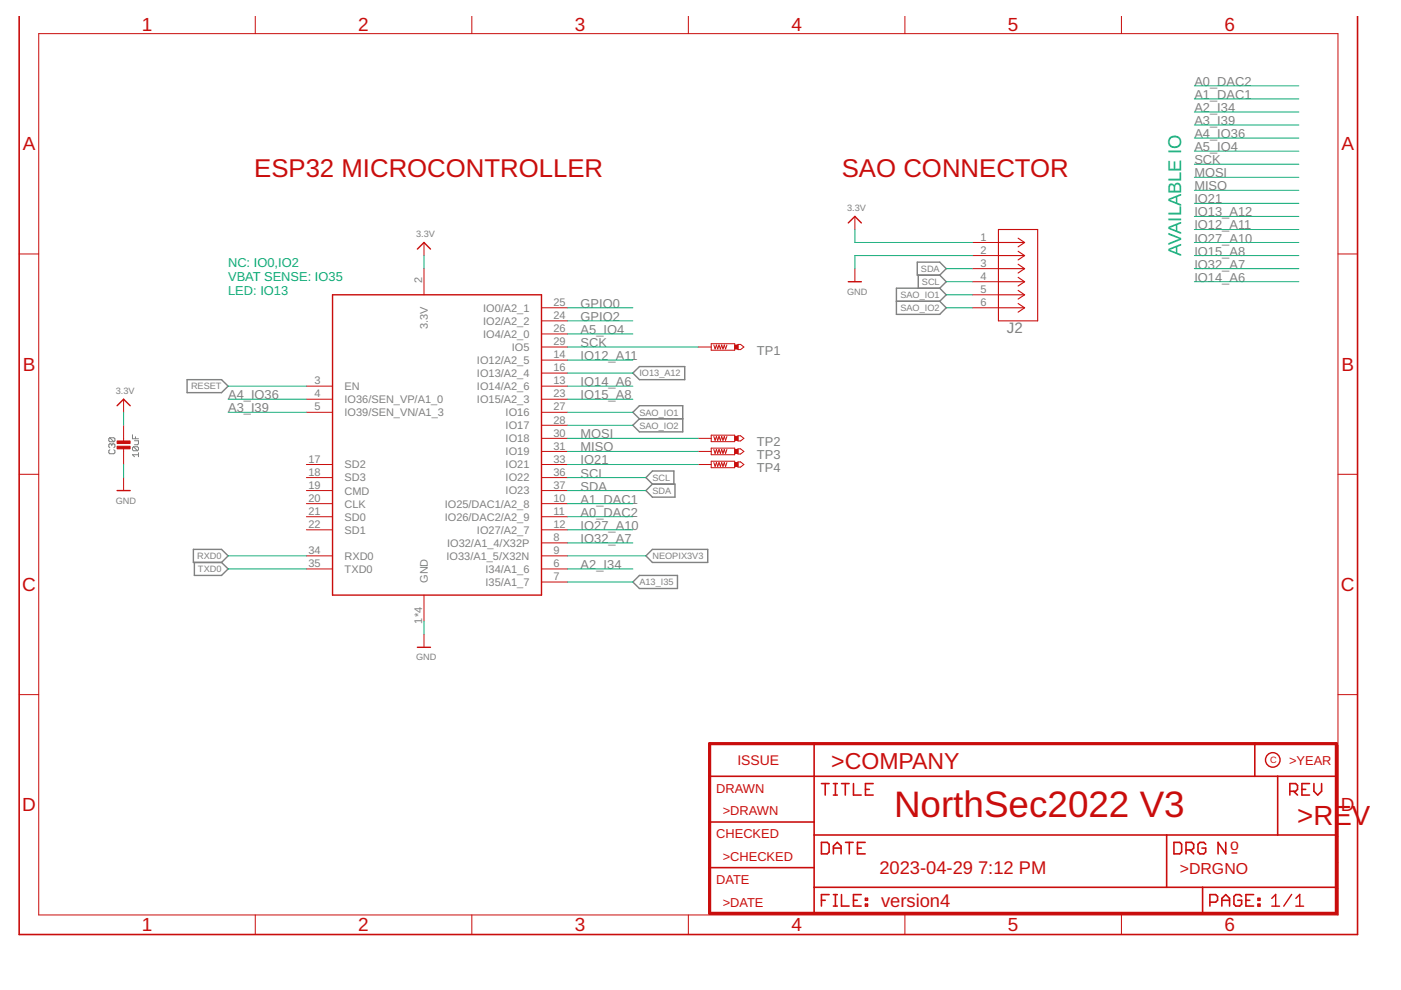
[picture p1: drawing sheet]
<svg xmlns="http://www.w3.org/2000/svg" width="297mm" height="210mm" viewBox="0 0 297 210" stroke-linecap="round" stroke-linejoin="round" font-family="sans-serif">
<g fill="none" stroke="#808080" stroke-width=".21">
<path d="M23.3 95.4l-.2 .2v.4l.2 .2h.8l.3-.2v-.4l-.3-.2M23.3 92.8l-.2 .2v.5l.2 .2h.8M23.3 92.8h.8l.3 .2v.5l-.3 .2M23.3 92.8l.8 .9M23.7 94.3l-.2-.2-.4 .2v.4l.2 .2M23.7 94.3l.2-.2 .5 .2v.4l-.3 .2M23.7 94.3v.2M28.1 92.2v.8h1.3M28.3 94.7h.8l.3 .2v.5l-.3 .2M28.3 94.7l-.2 .2v.5l.2 .2h.8M28.3 94.7l.8 .9M28.5 93.5h.9v.6l-.3 .2h-.6"/>
<path d="M28.7 92.6v.4M29.4 96.4h-1.3l.4 .4M29.4 96v.8"/>
</g>
<g fill="none" stroke="#808080" stroke-width=".3">
<path d="M194.5 55.6h4.7l1.4 1.4-1.4 1.3h-4.7zM194.7 58.3v2.8M199.2 58.3l1.4 1.4-1.4 1.4M134.2 79.1l1.4-1.4h9.6v2.8h-9.6zM190.1 63.9h9.1M199.2 61.1h-9.1v5.6h9.1l1.4-1.4-1.4-1.4M199.2 61.1l1.4 1.4-1.4 1.4M39.7 80.5h7.3l1.4 1.4-1.4 1.3h-7.3zM134.2 87.4l1.4-1.4h9.2v5.6h-9.2l-1.4-1.4 1.4-1.4zM135.6 88.8h9.2M41 116.5h6l1.4 1.4-1.4 1.4h-6zM41.2 119.3v2.7h5.8l1.4-1.4-1.4-1.3"/>
<path d="M136.9 117.9l1.4-1.4h11.8v2.8h-11.8zM136.9 104l1.4-1.4h4.8v2.8h-4.8zM138.3 102.6l-1.4-1.3 1.4-1.4h4.6v2.7M135.6 122h8v2.8h-8l-1.4-1.4z"/>
</g>
<path d="M150.5 157.7h132.8v36h-132.8z" fill="none" stroke="#c90d0c" stroke-width=".68"/>
<g fill="none" stroke="#c90d0c" stroke-width=".34">
<path d="M287.8 3.4v194.7h-283.7v-194.7M172.6 157.7v36M266 157.7v6.9M150.5 164.6h132.8M150.5 174.3h22.1M172.6 177h110.7M174.2 166.1h1.6M174.2 178.6h1.2l.4 .4v1.6l-.4 .4h-1.2zM175 166.1v2.5M176.7 166.1h.8M176.7 168.6h.8M176.7 179.8h1.6"/>
<path d="M177.1 166.1v2.5M178.4 166.1h1.6M179.2 166.1v2.5M179.3 178.6h1.6M180.1 178.6v2.4M181 166.1v2.5h1.6M181.8 179.8h.8M183.4 178.6h-1.6v2.4h1.6M183.5 167.4h.8M185.1 166.1h-1.6v2.5h1.6M247.4 177v11.1M248.9 178.6h1.2l.4 .4v1.6l-.4 .4h-1.2z"/>
<path d="M255.6 179l-.4-.4h-.8l-.4 .4v1.6l.4 .4h.8l.4-.4v-.8h-.8M259.9 178.6v2.4l-1.6-2.4v2.4M270.9 164.6v12.4M273.5 167.8h1.2l.4-.4v-.9l-.4-.4h-1.2v2.5M274.3 167.8l.8 .8M276 167.4h.8M277.6 166.1h-1.6v2.5h1.6M278.6 166.1v1.7l.8 .8 .8-.8v-1.7M150.5 184h22.1M172.6 188.1h110.7M174.2 190.9h.8M175.8 189.7h-1.6v2.4"/>
<path d="M176.7 181v-1.6l.8-.8 .8 .8v1.6M176.7 189.7h.8M176.7 192.1h.8M177.1 189.7v2.4M178.4 189.7v2.4h1.6M181 190.9h.8M182.6 189.7h-1.6v2.4h1.6M183.5 190.5h.4v.4h-.4zM183.5 191.7h.4v.4h-.4zM251.5 180.2h1.2l.4-.4v-.8l-.4-.4h-1.2v2.4M252.3 180.2l.8 .8M255 188.1v5.6"/>
<path d="M256.5 191.3h1.2l.4-.4v-.8l-.4-.4h-1.2v2.4M259.1 190.9h1.6M259.1 192.1v-1.6l.8-.8 .8 .8v1.6M263.2 190.1l-.4-.4h-.8l-.4 .4v1.6l.4 .4h.8l.4-.4v-.8h-.8M264.2 190.9h.8M265.8 189.7h-1.6v2.4h1.6M266.7 190.5h.4v.4h-.4zM266.7 191.7h.4v.4h-.4z"/>
</g>
<g fill="none" stroke="#c90d0c" stroke-width=".3">
<path d="M88.5 52.8l1.4-1.4 1.4 1.4M179.9 47.3l1.4-1.4 1.3 1.4M179.9 59.7h2.7M70.5 62.5h44.3v63.7h-44.3zM24.8 86l1.4-1.4 1.4 1.4M24.8 104h2.8M88.5 137.2h2.8M261.2 180.8h1M269.6 190.5l.9-.9v2.5M269.6 192.1h1.7M273.9 189.6l-1.7 2.5M274.7 192.1h1.7"/>
<path d="M274.7 190.5l.9-.9v2.5"/>
<circle cx="269.9" cy="161.1" r="1.55"/>
</g>
<g fill="none" stroke="#c90d0c" stroke-width=".21">
<path d="M8.2 7.1h275.5v186.9h-275.5zM54.1 3.4v3.7M100 3.4v3.7M145.9 3.4v3.7M191.9 3.4v3.7M237.8 3.4v3.7M4.1 53.8h4.1M89.9 51.4v2.8M89.9 57v5.5M181.3 45.9v2.8M181.3 57v2.7M206.2 51.4h5.5"/>
<path d="M206.2 54.2h5.5M206.2 57h5.5M206.2 59.7h5.5M283.7 53.8h4.1M114.8 65.3h5.5M114.8 68h5.5M114.8 70.8h5.5M114.8 73.6h5.5M114.8 79.1h5.5M114.8 76.3h5.5M148 73.6h2.8M150.8 72.9h5v1.4h-5z"/>
<path d="M151.3 73.2l.3 .8 .3-.8 .3 .8 .2-.8 .3 .8 .3-.8 .3 .8 .3-.8 .2 .8 .3-.8M156.5 73h.5l.7 .6-.7 .5h-.5zM206.2 65.3h5.5M206.2 62.5h5.5M26.2 84.6v2.8M26.2 90.2v3.6M26.2 94.9v3.6M65 81.9h5.5M65 84.6h5.5M65 87.4h5.5M65 98.5h5.5M114.8 81.9h5.5"/>
<path d="M114.8 84.6h5.5M114.8 87.4h5.5M114.8 90.2h5.5M114.8 92.9h5.5M114.8 95.7h5.5M114.8 98.5h5.5M148 92.9h2.8M148 95.7h2.8M148 98.5h2.8M150.8 92.3h5v1.3h-5zM150.8 95h5v1.4h-5zM150.8 97.8h5v1.4h-5z"/>
<path d="M151.3 92.5l.3 .9 .3-.9 .3 .9 .2-.9 .3 .9 .3-.9 .3 .9 .3-.9 .2 .9 .3-.9M151.3 95.3l.3 .8 .3-.8 .3 .8 .2-.8 .3 .8 .3-.8 .3 .8 .3-.8 .2 .8 .3-.8M151.3 98.1l.3 .8 .3-.8 .3 .8 .2-.8 .3 .8 .3-.8 .3 .8 .3-.8 .2 .8 .3-.8M156.5 92.4h.5l.7 .5-.7 .6h-.5zM156.5 95.2h.5l.7 .5-.7 .6h-.5zM156.5 97.9h.5l.7 .6-.7 .5h-.5zM4.1 100.6h4.1M26.2 101.3v2.7M65 104h5.5M65 109.6h5.5M65 106.8h5.5M65 112.3h5.5"/>
<path d="M65 117.9h5.5M65 101.3h5.5M114.8 104h5.5M114.8 109.6h5.5M114.8 106.8h5.5M114.8 112.3h5.5M114.8 115.1h5.5M114.8 117.9h5.5M114.8 101.3h5.5M283.7 100.6h4.1M65 120.6h5.5M89.9 126.2v5.5"/>
<path d="M89.9 134.5v2.7M114.8 120.6h5.5M114.8 123.4h5.5M4.1 147.3h4.1M283.7 147.3h4.1M54.1 194v4.1M100 194v4.1M145.9 194v4.1M191.9 194v4.1M237.8 194v4.1"/>
</g>
<g fill="#c90d0c" stroke="#c90d0c" stroke-width=".21">
<path d="M24.8 94.6h2.8v.6h-2.8z"/>
<path d="M24.8 93.5h2.8v.5h-2.8z"/>
<path d="M155.8 73.2h.7v.8h-.7z"/>
<path d="M155.8 92.5h.7v.9h-.7z"/>
<path d="M155.8 95.3h.7v.8h-.7z"/>
<path d="M155.8 98.1h.7v.8h-.7z"/>
</g>
<g fill="none" stroke="#c90d0c" stroke-width=".23">
<path d="M211.7 51.4h5.5M211.7 54.2h5.5M211.7 57h5.5M211.7 59.7h5.5M211.7 48.7h8.3v19.3h-8.3zM215.9 50.5l1.3 .9M215.9 53.3l1.3 .9M215.9 56l1.3 1M215.9 58.8l1.3 .9M217.2 51.4l-1.3 .9M217.2 54.2l-1.3 .9M217.2 57l-1.3 .9"/>
<path d="M217.2 59.7l-1.3 .9M211.7 62.5h5.5M211.7 65.3h5.5M215.9 61.6l1.3 .9M215.9 64.3l1.3 1M217.2 62.5l-1.3 .9M217.2 65.3l-1.3 .9"/>
</g>
<g fill="none" stroke="#0dab76" stroke-width=".21">
<path d="M253.2 18.2h22.2M253.2 21h22.2M253.2 37.6h22.2M253.2 32h22.2M253.2 34.8h22.2M253.2 29.3h22.2M253.2 26.5h22.2M253.2 23.7h22.2M89.9 54.2v2.8M181.3 48.7v2.7h24.9M200.6 57h5.6M200.6 59.7h5.6"/>
<path d="M206.2 54.2h-24.9v2.8M253.2 54.2h22.2M253.2 51.4h22.2M253.2 57h22.2M253.2 59.7h22.2M253.2 40.3h22.2M253.2 45.9h22.2M253.2 48.7h22.2M253.2 43.1h22.2M120.3 65.3h13.9M120.3 68h13.9M120.3 70.8h13.9"/>
<path d="M120.3 73.6h27.7M120.3 79.1h13.9M120.3 76.3h13.9M200.6 65.3h5.6M200.6 62.5h5.6M26.2 87.4v2.8M26.2 98.5v2.8M48.4 81.9h16.6M48.4 84.6h16.6M48.4 87.4h16.6M120.3 81.9h13.9M120.3 92.9h27.7"/>
<path d="M120.3 95.7h27.7M120.3 84.6h13.9M120.3 87.4h13.9M120.3 98.5h27.7M120.3 90.2h13.9M48.4 117.9h16.6M120.3 117.9h16.6M120.3 106.8h13.9M120.3 109.6h13.9M120.3 104h16.6M120.3 101.3h16.6M120.3 115.1h13.9"/>
<path d="M120.3 112.3h13.9M48.4 120.6h16.6M89.9 131.7v2.8M120.3 120.6h13.9M120.3 123.4h13.9"/>
</g>
<text font-size="7.8" fill="#c90d0c" x="189.5" y="173.2">NorthSec2022 V3</text>
<text font-size="5.9" fill="#c90d0c" x="275" y="175">&gt;REV</text>
<g font-size="5.5" fill="#c90d0c">
<text x="53.9" y="37.6">ESP32 MICROCONTROLLER</text>
<text x="178.5" y="37.6">SAO CONNECTOR</text>
</g>
<text font-size="4.9" fill="#c90d0c" x="176.2" y="163">&gt;COMPANY</text>
<g font-size="4" fill="#c90d0c">
<text x="30" y="6.5">1</text>
<text x="76" y="6.5">2</text>
<text x="121.9" y="6.5">3</text>
<text x="167.8" y="6.5">4</text>
<text x="213.7" y="6.5">5</text>
<text x="259.6" y="6.5">6</text>
<text x="4.8" y="31.9">A</text>
<text x="284.4" y="31.9">A</text>
<text x="4.8" y="78.6">B</text>
<text x="284.4" y="78.6">B</text>
<text x="4.7" y="125.3">C</text>
<text x="284.3" y="125.3">C</text>
<text x="4.7" y="172">D</text>
<text x="284.3" y="172">D</text>
<text x="30" y="197.5">1</text>
<text x="76" y="197.5">2</text>
<text x="121.9" y="197.5">3</text>
<text x="167.8" y="197.5">4</text>
<text x="213.7" y="197.5">5</text>
<text x="259.6" y="197.5">6</text>
</g>
<text font-size="3.9" fill="#0dab76" x="250.5" y="54.2" transform="rotate(-90 250.5 54.2)">AVAILABLE IO</text>
<g font-size="3.9" fill="#c90d0c">
<text x="186.4" y="185.4">2023-04-29</text>
<text x="207.4" y="185.4">7:12 PM</text>
<text x="186.8" y="192.3">version4</text>
</g>
<g font-size="3.4" fill="#c90d0c">
<text x="250.1" y="185.4">&gt;DRGNO</text>
<text x="260.9" y="180.2">o</text>
</g>
<text font-size="3.2" fill="#808080" x="213.5" y="70.6">J2</text>
<text font-size="3" fill="#c90d0c" x="156.3" y="162.2">ISSUE</text>
<g font-size="2.7" fill="#808080">
<text x="253.2" y="21">A1_DAC1</text>
<text x="253.2" y="18.2">A0_DAC2</text>
<text x="253.2" y="23.7">A2_I34</text>
<text x="253.2" y="29.3">A4_IO36</text>
<text x="253.2" y="26.5">A3_I39</text>
<text x="253.2" y="32">A5_IO4</text>
<text x="253.2" y="34.8">SCK</text>
<text x="253.2" y="37.6">MOSI</text>
<text x="253.2" y="40.4">MISO</text>
<text x="253.2" y="45.9">IO13_A12</text>
<text x="253.2" y="43.1">IO21</text>
<text x="253.2" y="51.4">IO27_A10</text>
<text x="253.2" y="48.7">IO12_A11</text>
<text x="253.2" y="57">IO32_A7</text>
<text x="253.2" y="54.2">IO15_A8</text>
<text x="253.2" y="59.7">IO14_A6</text>
<text x="123.1" y="65.3">GPIO0</text>
<text x="123.1" y="68">GPIO2</text>
<text x="123.1" y="70.8">A5_IO4</text>
<text x="123.1" y="73.6">SCK</text>
<text x="123.1" y="76.3">IO12_A11</text>
<text x="160.5" y="75.2">TP1</text>
<text x="123.1" y="81.9">IO14_A6</text>
<text x="48.4" y="84.6">A4_IO36</text>
<text x="48.4" y="87.4">A3_I39</text>
<text x="123.1" y="84.6">IO15_A8</text>
<text x="123.1" y="92.9">MOSI</text>
<text x="123.1" y="95.7">MISO</text>
<text x="160.5" y="94.6">TP2</text>
<text x="123.1" y="101.3">SCL</text>
<text x="123.1" y="98.5">IO21</text>
<text x="160.5" y="97.4">TP3</text>
<text x="160.5" y="100.1">TP4</text>
<text x="123.1" y="106.8">A1_DAC1</text>
<text x="123.1" y="104">SDA</text>
<text x="123.1" y="109.6">A0_DAC2</text>
<text x="123.1" y="112.3">IO27_A10</text>
<text x="123.1" y="115.1">IO32_A7</text>
<text x="123.1" y="120.6">A2_I34</text>
</g>
<g font-size="2.7" fill="#0dab76">
<text x="48.4" y="56.7">NC: IO0,IO2</text>
<text x="48.4" y="59.6">VBAT SENSE: IO35</text>
<text x="48.4" y="62.5">LED: IO13</text>
</g>
<g font-size="2.7" fill="#c90d0c">
<text x="273.3" y="162.2">&gt;YEAR</text>
<text x="151.8" y="168.1">DRAWN</text>
<text x="153.2" y="172.9">&gt;DRAWN</text>
<text x="151.8" y="177.7">CHECKED</text>
<text x="153.2" y="182.6">&gt;CHECKED</text>
<text x="151.8" y="187.4">DATE</text>
<text x="153.2" y="192.3">&gt;DATE</text>
</g>
<g font-size="2.3" fill="#808080">
<text x="207.9" y="51">1</text>
<text x="207.9" y="53.8">2</text>
<text x="89.5" y="60" transform="rotate(-90 89.5 60)">2</text>
<text x="207.9" y="56.6">3</text>
<text x="207.9" y="59.3">4</text>
<text x="117.3" y="64.9">25</text>
<text x="207.9" y="62.1">5</text>
<text x="207.9" y="64.9">6</text>
<text x="90.7" y="69.8" transform="rotate(-90 90.7 69.8)">3.3V</text>
<text x="102.4" y="66.1">IO0/A2_1</text>
<text x="102.4" y="68.9">IO2/A2_2</text>
<text x="102.4" y="71.6">IO4/A2_0</text>
<text x="117.3" y="67.6">24</text>
<text x="117.3" y="70.4">26</text>
<text x="101.1" y="77.2">IO12/A2_5</text>
<text x="108.5" y="74.4">IO5</text>
<text x="117.3" y="73.2">29</text>
<text x="117.3" y="76">14</text>
<text x="66.7" y="81.5">3</text>
<text x="73.1" y="82.7">EN</text>
<text x="101.1" y="79.9">IO13/A2_4</text>
<text x="101.1" y="82.7">IO14/A2_6</text>
<text x="117.3" y="78.7">16</text>
<text x="117.3" y="81.5">13</text>
<text x="66.7" y="84.3">4</text>
<text x="66.7" y="87">5</text>
<text x="73.1" y="85.5">IO36/SEN_VP/A1_0</text>
<text x="73.1" y="88.2">IO39/SEN_VN/A1_3</text>
<text x="101.1" y="85.5">IO15/A2_3</text>
<text x="107.2" y="88.2">IO16</text>
<text x="117.3" y="84.3">23</text>
<text x="117.3" y="87">27</text>
<text x="117.3" y="89.8">28</text>
<text x="107.2" y="91">IO17</text>
<text x="107.2" y="93.8">IO18</text>
<text x="117.3" y="92.6">30</text>
<text x="117.3" y="95.3">31</text>
<text x="65.4" y="98.1">17</text>
<text x="65.4" y="100.9">18</text>
<text x="73.1" y="99.3">SD2</text>
<text x="107.2" y="96.5">IO19</text>
<text x="107.2" y="99.3">IO21</text>
<text x="117.3" y="98.1">33</text>
<text x="117.3" y="100.9">36</text>
<text x="65.4" y="103.6">19</text>
<text x="65.4" y="106.4">20</text>
<text x="73.1" y="102.1">SD3</text>
<text x="73.1" y="104.9">CMD</text>
<text x="73.1" y="107.6">CLK</text>
<text x="94.3" y="107.6">IO25/DAC1/A2_8</text>
<text x="107.2" y="104.8">IO23</text>
<text x="107.2" y="102.1">IO22</text>
<text x="117.3" y="103.6">37</text>
<text x="117.3" y="106.4">10</text>
<text x="65.4" y="109.2">21</text>
<text x="65.4" y="111.9">22</text>
<text x="73.1" y="110.4">SD0</text>
<text x="73.1" y="113.2">SD1</text>
<text x="94.3" y="110.4">IO26/DAC2/A2_9</text>
<text x="101.1" y="113.1">IO27/A2_7</text>
<text x="117.3" y="109.2">11</text>
<text x="117.3" y="111.9">12</text>
<text x="65.4" y="117.5">34</text>
<text x="73.1" y="118.7">RXD0</text>
<text x="94.7" y="118.7">IO33/A1_5/X32N</text>
<text x="94.8" y="115.9">IO32/A1_4/X32P</text>
<text x="117.3" y="114.7">8</text>
<text x="117.3" y="117.5">9</text>
<text x="65.4" y="120.2">35</text>
<text x="73.1" y="121.5">TXD0</text>
<text x="90.7" y="123.6" transform="rotate(-90 90.7 123.6)">GND</text>
<text x="102.9" y="121.5">I34/A1_6</text>
<text x="102.9" y="124.2">I35/A1_7</text>
<text x="117.3" y="120.2">6</text>
<text x="117.3" y="123">7</text>
<text x="89.5" y="132.2" transform="rotate(-90 89.5 132.2)">1*4</text>
</g>
<g font-size="1.9" fill="#808080">
<text x="179.6" y="44.8">3.3V</text>
<text x="88.2" y="50.3">3.3V</text>
<text x="195.3" y="57.6">SDA</text>
<text x="179.6" y="62.5">GND</text>
<text x="190.9" y="63.2">SAO_IO1</text>
<text x="190.9" y="65.9">SAO_IO2</text>
<text x="195.5" y="60.4">SCL</text>
<text x="24.6" y="83.5">3.3V</text>
<text x="40.5" y="82.6">RESET</text>
<text x="135.6" y="79.8">IO13_A12</text>
<text x="135.6" y="88.1">SAO_IO1</text>
<text x="135.6" y="90.9">SAO_IO2</text>
<text x="138.3" y="101.9">SCL</text>
<text x="24.6" y="106.8">GND</text>
<text x="138.3" y="104.7">SDA</text>
<text x="41.8" y="118.5">RXD0</text>
<text x="138.3" y="118.6">NEOPIX3V3</text>
<text x="42" y="121.3">TXD0</text>
<text x="135.6" y="124.1">A13_I35</text>
<text x="88.2" y="140">GND</text>
</g>
<text font-size="1.9" fill="#c90d0c" x="269.3" y="161.8">C</text>
</svg>
